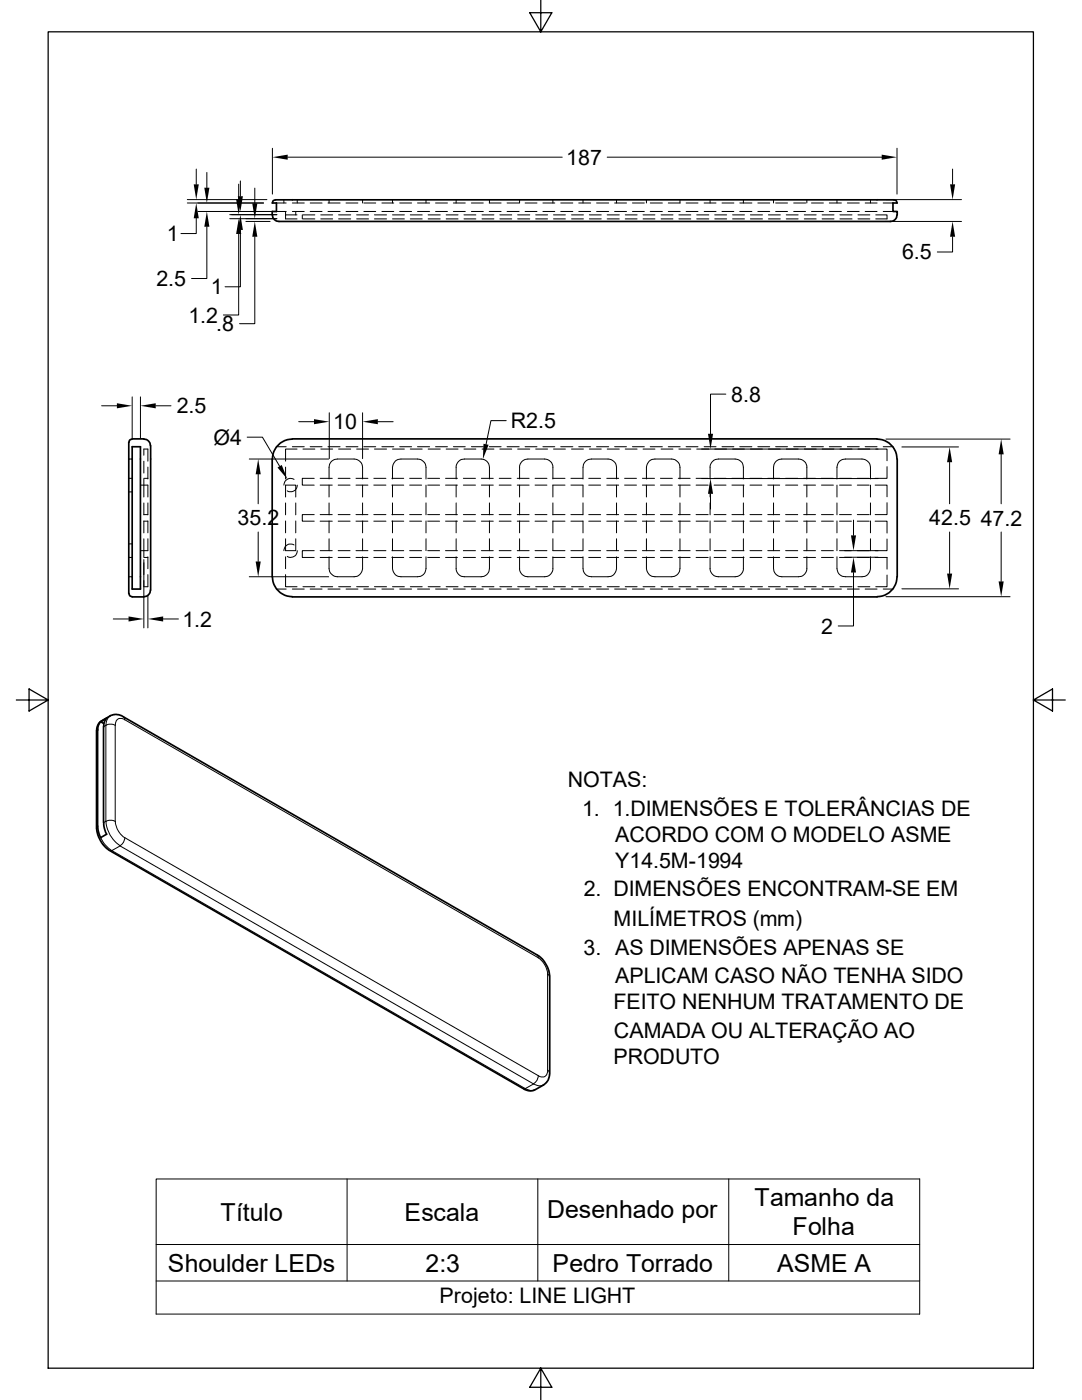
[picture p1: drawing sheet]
<svg xmlns="http://www.w3.org/2000/svg" width="216mm" height="279mm" viewBox="0 0 216 279" stroke-linecap="round" stroke-linejoin="round" font-family="sans-serif">
<g fill="none" stroke="#000" stroke-width=".2">
<path d="M37.4 39.8h15.9M39.2 33.7v3.1M41.3 34.4v3.1M47.6 36.7v3.1M48 36.1v3.1M50.8 37.5v3.1M54.4 29.6v9.1M56.6 39.9v.6M57.4 31.4h54.8M59.3 39.9v.6M65.7 39.9v.6M72.3 39.9v.6"/>
<path d="M78.3 39.9v.6M85 39.9v.6M91 39.9v.6M97.7 39.9v.6M103.7 39.9v.6M110.3 39.9v.6M116.3 39.9v.6M121.2 31.4h54.7M123 39.9v.6M129 39.9v.6M135.7 39.9v.6M141.7 39.9v.6"/>
<path d="M148.3 39.9v.6M154.3 39.9v.6M161 39.9v.6M167 39.9v.6M173.7 39.9v.6M176.8 39.8h15.1M179 29.6v9.1M190.1 33.7v3.1M37.4 40.5h15.2M39.2 43.6v3h-3.1M39.5 42.2h17.6M41.3 45.3v10.3h-3.1"/>
<path d="M45.8 42.8h9.4M45.8 43.6h9.4M47.6 46.7v16.2h-3M48 45.9v11.3h-3.1M49.1 44.2h4.8M50.8 47.2v17.4h-3M55.2 40.5h1.9M57 42.2v.7M58.3 42.2h2.4M58.3 40.5h2.4M59 42.2v.7M59.3 42.9h-2.3v.8h2.3"/>
<path d="M60.3 42.9v.8M60.5 43.7h2.3M60.5 42.9h2.3M61.9 42.2h2.4M61.9 40.5h2.4M64 43.7h2.4M64 42.9h2.4M65.4 42.2h2.5M65.4 40.5h2.5M67.6 42.9h2.4M67.6 43.7h2.4M69 42.2h2.4"/>
<path d="M69 40.5h2.4M71.2 42.9h2.3M71.2 43.7h2.3M72.6 42.2h2.4M72.6 40.5h2.4M74.7 42.9h2.4M74.7 43.7h2.4M76.2 42.2h2.4M76.2 40.5h2.4M78.3 42.9h2.4M78.3 43.7h2.4M79.8 42.2h2.3"/>
<path d="M79.8 40.5h2.3M81.9 42.9h2.3M81.9 43.7h2.3M83.3 42.2h2.4M83.3 40.5h2.4M85.4 43.7h2.4M85.4 42.9h2.4M86.9 42.2h2.4M86.9 40.5h2.4M89 43.7h2.4M89 42.9h2.4M90.5 42.2h2.3"/>
<path d="M90.5 40.5h2.3M92.6 43.7h2.4M92.6 42.9h2.4M94.1 42.2h2.3M94.1 40.5h2.3M96.2 42.9h2.4M96.2 43.7h2.4M97.6 42.2h2.4M97.6 40.5h2.4M99.7 42.9h2.4M99.7 43.7h2.4M101.2 42.2h2.4"/>
<path d="M101.2 40.5h2.4M103.3 42.9h2.4M103.3 43.7h2.4M104.8 42.2h2.3M104.8 40.5h2.3M106.9 42.9h2.4M106.9 43.7h2.4M108.3 42.2h2.4M108.3 40.5h2.4M110.4 42.9h2.4M110.4 43.7h2.4M111.9 42.2h2.4"/>
<path d="M111.9 40.5h2.4M114 42.9h2.4M114 43.7h2.4M115.5 42.2h2.4M115.5 40.5h2.4M117.6 42.9h2.4M117.6 43.7h2.4M119 42.2h2.5M119 40.5h2.5M121.2 42.9h2.4M121.2 43.7h2.4M122.6 42.2h2.4"/>
<path d="M122.6 40.5h2.4M124.8 42.9h2.3M124.8 43.7h2.3M126.2 42.2h2.4M126.2 40.5h2.4M128.3 42.9h2.4M128.3 43.7h2.4M129.8 42.2h2.4M129.8 40.5h2.4M131.9 42.9h2.4M131.9 43.7h2.4M133.3 42.2h2.4"/>
<path d="M133.4 40.5h2.3M135.5 42.9h2.3M135.5 43.7h2.3M136.9 42.2h2.4M136.9 40.5h2.4M139 43.7h2.4M139 42.9h2.4M140.5 42.2h2.4M140.5 40.5h2.4M142.6 43.7h2.4M142.6 42.9h2.4M144.1 42.2h2.3"/>
<path d="M144.1 40.5h2.3M146.2 43.7h2.3M146.2 42.9h2.3M147.6 42.2h2.4M147.6 40.5h2.4M149.7 42.9h2.4M149.7 43.7h2.4M151.2 42.2h2.4M151.2 40.5h2.4M153.3 42.9h2.4M153.3 43.7h2.4M154.8 42.2h2.3"/>
<path d="M154.8 40.5h2.3M156.9 42.9h2.4M156.9 43.7h2.4M158.4 42.2h2.3M158.4 40.5h2.3M160.5 42.9h2.4M160.5 43.7h2.4M161.9 42.2h2.4M161.9 40.5h2.4M164 42.9h2.4M164 43.7h2.4M165.5 42.2h2.4"/>
<path d="M165.5 40.5h2.4M167.6 43.7h2.4M167.6 42.9h2.4M169.1 42.2h2.3M169.1 40.5h2.4M171.2 43.7h2.4M171.2 42.9h2.4M172.6 42.2h2.4M172.6 40.5h2.4M174.8 42.9h2.2v.8h-2.2M176.2 42.2h2M176.2 40.5h2"/>
<path d="M176.8 44.2h15.1M190.1 47.2v3.1h-3.1M26.4 79.2v8.2M28 79.2v8.2M144.8 78.7h-3v7.9M20.3 81h3M25.7 95.5h.7M25.7 98.2h.7M25.7 91.6h.7M28 96.8h1.5v2.4M28.7 95.5h.8M28.7 95.6v3.6"/>
<path d="M28.7 90.8v-1.2h.8v2.4M28.7 92v2.4M29.5 93.2v2.4M31.1 81h3M49.3 87.2h3.1l3.4 5.8M49.7 91.6h15.9M51.5 94.7v5.8M55.2 89.2h1.9M57 99.2v-2.4h2v2.4M57 93.2v2.4M58.3 89.2h2.4M58.7 95.7a1.34 1.34 0 0 0-2.1 1.1"/>
<path d="M59.3 89.6h-2.3v2.4M59.3 96.8a1.31 1.31 0 0 1-2 1.2M59.6 84.2h3.1M60.5 89.6h2.3M61.9 89.2h2.4M62.7 95.5h-2.4v1.3h2.4M63.9 96.8h2.4M63.9 95.5h2.4M64 89.6h2.4M65.4 89.2h2.5M65.7 96.8v2.4M65.7 82.4v9.1"/>
<path d="M67.5 96.8h2.4M67.5 95.5h2.4M67.6 89.6h2.4M69 89.2h2.4M71 96.8h2.4M71 95.5h2.4M71.2 89.6h2.3M72.3 95.6v-2.3a1.74 1.74 0 0 0-1.6-1.7h-3.4a1.65 1.65 0 0 0-1.6 1.7v2.3M72.3 96.8v2.4M72.3 82.4v9.1M72.6 89.2h2.4M74.6 96.8h2.4"/>
<path d="M74.6 95.5h2.4M74.7 89.6h2.4M75.4 84.2h3M76.2 89.2h2.4M78.2 96.8h2.4M78.2 95.5h2.4M78.3 89.6h2.4M78.3 96.8v2.4M79.8 89.2h2.3M81.7 96.8h2.4M81.7 95.5h2.4M81.9 89.6h2.3"/>
<path d="M83.3 89.2h2.4M85 95.6v-2.3a1.74 1.74 0 0 0-1.7-1.7h-3.3a1.65 1.65 0 0 0-1.7 1.7v2.3M85 96.8v2.4M85.3 96.8h2.4M85.3 95.5h2.4M85.4 89.6h2.4M86.9 89.2h2.4M88.9 96.8h2.4M88.9 95.5h2.4M89 89.6h2.4M90.5 89.2h2.3M91 96.8v2.4"/>
<path d="M92.5 96.8h2.4M92.5 95.5h2.4M92.6 89.6h2.4M94.1 89.2h2.3M96.1 96.8h2.3M96.1 95.5h2.3M96.2 89.6h2.4M97.6 89.2h2.4M97.7 95.6v-2.3a1.66 1.66 0 0 0-1.7-1.7h-3.3a1.65 1.65 0 0 0-1.7 1.7v2.3M97.7 96.8v2.4M99.6 96.8h2.4M99.6 95.5h2.4"/>
<path d="M99.7 89.6h2.4M101 83.9h-3l-1 4.8M101.2 89.2h2.4M103.2 96.8h2.4M103.2 95.5h2.4M103.3 89.6h2.4M103.7 96.8v2.4M104.8 89.2h2.3M106.8 96.8h2.3M106.8 95.5h2.3M106.9 89.6h2.4M108.3 89.2h2.4"/>
<path d="M110.3 95.6v-2.3a1.66 1.66 0 0 0-1.6-1.7h-3.4a1.65 1.65 0 0 0-1.6 1.7v2.3M110.3 95.5h2.4M110.4 89.6h2.4M111.9 89.2h2.4M112.7 96.8h-2.4v2.4M113.9 96.8h2.4M113.9 95.5h2.4M114 89.6h2.4M115.5 89.2h2.4M116.3 96.8v2.4M117.5 96.8h2.3M117.5 95.5h2.3"/>
<path d="M117.6 89.6h2.4M119 89.2h2.5M121.1 96.8h2.3M121.1 95.5h2.3M121.2 89.6h2.4M122.6 89.2h2.4M123 95.6v-2.3a1.74 1.74 0 0 0-1.7-1.7h-3.3a1.65 1.65 0 0 0-1.7 1.7v2.3M123 96.8v2.4M124.6 96.8h2.4M124.6 95.5h2.4M124.8 89.6h2.3M126.2 89.2h2.4"/>
<path d="M128.2 96.8h2.4M128.2 95.5h2.4M128.3 89.6h2.4M129 96.8v2.4M129.8 89.2h2.4M131.8 95.5h2.4M131.8 96.8h2.4M131.9 89.6h2.4M133.3 89.2h2.4M135.3 96.8h2.4M135.3 95.5h2.4M135.5 89.6h2.3"/>
<path d="M135.7 95.6v-2.3a1.74 1.74 0 0 0-1.7-1.7h-3.3a1.65 1.65 0 0 0-1.7 1.7v2.3M135.7 96.8v2.4M136.9 89.2h2.4M138.9 96.8h2.4M138.9 95.5h2.4M140 95.5h35.2M140.5 89.2h2.4M141.7 96.8v2.4M141.8 98.6v3M142.5 96.8h2.4M142.5 95.5h2.4M144.1 89.2h2.3"/>
<path d="M146 96.8h2.5M146.1 95.5h2.4M147.6 89.2h2.4M148.3 95.6v-2.3a1.66 1.66 0 0 0-1.6-1.7h-3.4a1.65 1.65 0 0 0-1.6 1.7v2.3M148.3 96.8v2.4M149.6 96.8h2.4M149.6 95.5h2.4M151.2 89.2h2.4M153.2 96.8h2.4M153.2 95.5h2.4M154.3 96.8v2.4M154.8 89.2h2.3"/>
<path d="M156.8 96.8h2.4M156.8 95.5h2.4M158.4 89.2h2.3M160.4 96.8h2.3M160.4 95.5h2.3M161 95.6v-2.3a1.66 1.66 0 0 0-1.7-1.7h-3.3a1.65 1.65 0 0 0-1.7 1.7v2.3M161 96.8v2.4M161.9 89.2h2.4M163.9 96.8h2.4M163.9 95.5h2.4M165.5 89.2h2.4M167 96.8v2.4"/>
<path d="M167.5 96.8h2.4M167.5 95.5h2.4M169.1 89.2h2.3M171.1 96.8h2.3M171.1 95.5h2.3M172.6 89.2h2.4M173.7 95.6v-2.3a1.74 1.74 0 0 0-1.7-1.7h-3.3a1.65 1.65 0 0 0-1.7 1.7v2.3M173.7 96.8v2.4M174.6 96.8h2.4v2.3M174.8 89.6h2.2v2.3M175.2 89.6h-36.2M176.2 89.2h2"/>
<path d="M176.8 87.6h24.7M177 93.1v2.4h-2.4M180 89.2h11.3M189.5 92.2v8.3M199.8 90.7v9.8M25.7 111.3h.7M25.7 108.5h.7M25.7 115.1h.7M28.7 102.7h.8M28.7 104h.8M28.7 111.3h.8M28.7 111.7v13.6"/>
<path d="M28.7 107.5v3.6M28.7 100.4v2.3M28.7 104v2.3M29.5 114.7v2.4h-.8M29.5 107.5v2.4h-1.5M29.5 100.4v2.3M29.5 104v2.3M29.5 111.1v2.4M29.5 118.9v6.4M49.7 115.1h15.9M51.5 106.2v5.9M55.2 117.6h1.9"/>
<path d="M57 114.7v2.4h2.3M57 100.4v2.3M57 104v2.3M57 111.1v2.4M58.3 117.6h2.4M58.7 108.8a1.34 1.34 0 0 0-2.1 1.1M59 107.5v2.4h-2v-2.4M59 100.4v2.3M59 104v2.3M59.3 109.9a1.31 1.31 0 0 1-2 1.1M60.5 117.1h2.3M61.9 117.6h2.4"/>
<path d="M62.7 102.7h-2.4v1.3h2.4M62.7 109.9h-2.4v1.4h2.4M63.9 104h2.4M63.9 111.3h2.4M63.9 102.7h2.4M63.9 109.9h2.4M64 117.1h2.4M65.4 117.6h2.5M65.7 111.1v2.4a1.74 1.74 0 0 0 1.6 1.6h3.4a1.71 1.71 0 0 0 1.6-1.6v-2.4M65.7 100.4v2.3M65.7 104v2.3M65.7 107.5v2.4"/>
<path d="M67.5 104h2.4M67.5 111.3h2.4M67.5 102.7h2.4M67.5 109.9h2.4M67.6 117.1h2.4M69 117.6h2.4M71 104h2.4M71 111.3h2.4M71 102.7h2.4M71 109.9h2.4M71.2 117.1h2.3M72.3 100.4v2.3"/>
<path d="M72.3 104v2.3M72.3 107.5v2.4M72.6 117.6h2.4M74.6 104h2.4M74.6 111.3h2.4M74.6 102.7h2.4M74.6 109.9h2.4M74.7 117.1h2.4M76.2 117.6h2.4M78.2 104h2.4M78.2 111.3h2.4M78.2 102.7h2.4"/>
<path d="M78.2 109.9h2.4M78.3 111.1v2.4a1.73 1.73 0 0 0 1.7 1.6h3.3a1.65 1.65 0 0 0 1.7-1.6v-2.4M78.3 100.4v2.3M78.3 104v2.3M78.3 107.5v2.4M78.3 117.1h2.4M79.8 117.6h2.3M81.7 104h2.4M81.7 111.3h2.4M81.7 102.7h2.4M81.7 109.9h2.4M81.9 117.1h2.3"/>
<path d="M83.3 117.6h2.4M85 100.4v2.3M85 104v2.3M85 107.5v2.4M85.3 104h2.4M85.3 111.3h2.4M85.3 102.7h2.4M85.3 109.9h2.4M85.4 117.1h2.4M86.9 117.6h2.4M88.9 104h2.4M88.9 111.3h2.4"/>
<path d="M88.9 102.7h2.4M88.9 109.9h2.4M89 117.1h2.4M90.5 117.6h2.3M91 111.1v2.4a1.65 1.65 0 0 0 1.7 1.6h3.3a1.65 1.65 0 0 0 1.7-1.6v-2.4M91 100.4v2.3M91 104v2.3M91 107.5v2.4M92.5 104h2.4M92.5 111.3h2.4M92.5 102.7h2.4M92.5 109.9h2.4"/>
<path d="M92.6 117.1h2.4M94.1 117.6h2.3M96.1 104h2.3M96.1 111.3h2.3M96.1 102.7h2.3M96.1 109.9h2.3M96.2 117.1h2.4M97.6 117.6h2.4M97.7 100.4v2.3M97.7 104v2.3M97.7 107.5v2.4M99.6 104h2.4"/>
<path d="M99.6 111.3h2.4M99.6 102.7h2.4M99.6 109.9h2.4M99.7 117.1h2.4M101.2 117.6h2.4M103.2 104h2.4M103.2 111.3h2.4M103.2 102.7h2.4M103.2 109.9h2.4M103.3 117.1h2.4M103.7 111.1v2.4a1.65 1.65 0 0 0 1.6 1.6h3.4a1.65 1.65 0 0 0 1.6-1.6v-2.4M103.7 100.4v2.3"/>
<path d="M103.7 104v2.3M103.7 107.5v2.4M104.8 117.6h2.3M106.8 104h2.3M106.8 111.3h2.3M106.8 102.7h2.3M106.8 109.9h2.3M106.9 117.1h2.4M108.3 117.6h2.4M110.3 107.5v2.4h2.4M110.3 100.4v2.3M110.3 104v2.3"/>
<path d="M110.3 104h2.4M110.3 111.3h2.4M110.3 102.7h2.4M110.4 117.1h2.4M111.9 117.6h2.4M113.9 104h2.4M113.9 111.3h2.4M113.9 102.7h2.4M113.9 109.9h2.4M114 117.1h2.4M115.5 117.6h2.4M116.3 111.1v2.4a1.65 1.65 0 0 0 1.7 1.6h3.3a1.65 1.65 0 0 0 1.7-1.6v-2.4"/>
<path d="M116.3 100.4v2.3M116.3 104v2.3M116.3 107.5v2.4M117.5 104h2.3M117.5 111.3h2.3M117.5 102.7h2.3M117.5 109.9h2.3M117.6 117.1h2.4M119 117.6h2.5M121.1 104h2.3M121.1 111.3h2.3M121.1 102.7h2.3"/>
<path d="M121.1 109.9h2.3M121.2 117.1h2.4M122.6 117.6h2.4M123 100.4v2.3M123 104v2.3M123 107.5v2.4M124.6 104h2.4M124.6 111.3h2.4M124.6 102.7h2.4M124.6 109.9h2.4M124.8 117.1h2.3M126.2 117.6h2.4"/>
<path d="M128.2 104h2.4M128.2 111.3h2.4M128.2 102.7h2.4M128.2 109.9h2.4M128.3 117.1h2.4M129 111.1v2.4a1.73 1.73 0 0 0 1.7 1.6h3.3a1.65 1.65 0 0 0 1.7-1.6v-2.4M129 100.4v2.3M129 104v2.3M129 107.5v2.4M129.8 117.6h2.4M131.8 102.7h2.4M131.8 104h2.4"/>
<path d="M131.8 109.9h2.4M131.8 111.3h2.4M131.9 117.1h2.4M133.4 117.6h2.3M135.3 104h2.4M135.3 111.3h2.4M135.3 102.7h2.4M135.3 109.9h2.4M135.5 117.1h2.3M135.7 100.4v2.3M135.7 104v2.3M135.7 107.5v2.4"/>
<path d="M136.9 117.6h2.4M138.9 104h2.4M138.9 111.3h2.4M138.9 102.7h2.4M138.9 109.9h2.4M139 117.1h2.4M140.5 117.6h2.4M141.7 111.1v2.4a1.65 1.65 0 0 0 1.6 1.6h3.4a1.65 1.65 0 0 0 1.6-1.6v-2.4M141.7 100.4v2.3M141.7 104v2.3M141.7 107.5v2.4M142.5 104h2.4"/>
<path d="M142.5 111.3h2.4M142.5 102.7h2.4M142.5 109.9h2.4M142.6 117.1h2.4M144.1 117.6h2.3M146 104h2.5M146 111.3h2.5M146.1 102.7h2.4M146.1 109.9h2.4M146.2 117.1h2.3M147.6 117.6h2.4M148.3 100.4v2.3"/>
<path d="M148.3 104v2.3M148.3 107.5v2.4M149.6 104h2.4M149.6 111.3h2.4M149.6 102.7h2.4M149.6 109.9h2.4M149.7 117.1h2.4M151.2 117.6h2.4M153.2 104h2.4M153.2 111.3h2.4M153.2 102.7h2.4M153.2 109.9h2.4"/>
<path d="M153.3 117.1h2.4M154.3 111.1v2.4a1.65 1.65 0 0 0 1.7 1.6h3.3a1.65 1.65 0 0 0 1.7-1.6v-2.4M154.3 100.4v2.3M154.3 104v2.3M154.3 107.5v2.4M154.8 117.6h2.3M156.8 104h2.4M156.8 111.3h2.4M156.8 102.7h2.4M156.8 109.9h2.4M156.9 117.1h2.4M158.4 117.6h2.3"/>
<path d="M160.4 104h2.3M160.4 111.3h2.3M160.4 102.7h2.3M160.4 109.9h2.3M160.5 117.1h2.4M161 100.4v2.3M161 104v2.3M161 107.5v2.4M161.9 117.6h2.4M163.9 104h2.4M163.9 111.3h2.4M163.9 102.7h2.4"/>
<path d="M163.9 109.9h2.4M164 117.1h2.4M165.5 117.6h2.4M167 111.1v2.4a1.65 1.65 0 0 0 1.7 1.6h3.3a1.65 1.65 0 0 0 1.7-1.6v-2.4M167 100.4v2.3M167 104v2.3M167 107.5v2.4M167.5 104h2.4M167.5 111.3h2.4M167.5 102.7h2.4M167.6 117.1h2.4M168.5 111.2h6.7"/>
<path d="M169.1 117.6h2.4M170.3 114.3v10.6h-3M170.3 103.8v3M171.1 104h2.3M171.1 111.3h2.3M171.1 102.7h2.3M171.2 117.1h2.4M172.6 117.6h2.4M173.7 100.4v2.3M173.7 104v2.3M173.7 107.5v2.4M174.6 104h2.4v2.4"/>
<path d="M174.6 111.3h2.4v2.3M175.2 109.9h-7.7M176.2 117.6h2M176.8 119.1h24.7M177 114.8v2.3h-2.2M177 100.3v2.4h-2.4M177 107.6v2.3h-2.4M180 117.5h11.3M189.5 106.2v8.3M199.8 106.2v9.8M22.6 123.5h3.1M32.6 123.5h3"/>
<path d="M19.5 145.7l-.2 .3M20.3 143.9l-.2 .2M21.1 144.7a2.15 2.15 0 0 1 1.9 0v19.2a2.15 2.15 0 0 0-1.9 0M21.1 144.7v19.2M21.1 144.7l-.4 .3M22 142.9l-.6 .7-.2 1.1M24.6 143l.3 .6M24.9 143.6a1.12 1.12 0 0 0-1.3-.1 1.12 1.12 0 0 0-.6 1.2M24.9 143.6l82.5 47.5M19.5 164.9l-.2 .2M20.1 167.2a5.9 5.9 0 0 0 2.2 2.6M21.1 163.9l-.4 .3"/>
<path d="M21.2 163.9a6.2 6.2 0 0 0 2.8 4.9 1.87 1.87 0 0 0 .9-1.6M22.3 169.7l-.3 .1M22.3 169.8l1.7-1 82.5 47.5M22.3 169.8l82.5 47.5M23 163.9a4.2 4.2 0 0 0 1.9 3.3M24.9 167.2l82.5 47.5M107.1 190.5l.3 .6M107.4 191.2a4.2 4.2 0 0 1 1.9 3.2M109.6 194.9l-.3-.5v19.2l.3 .5M104.8 217.2l-.3 .1M104.8 217.3l.7 .3a1.42 1.42 0 0 0 1.3-.2M106.5 216.3l.7 .3a1.42 1.42 0 0 0 1.3-.1"/>
<path d="M106.5 216.3l-1.7 1M107.4 214.7a1.87 1.87 0 0 1-.9 1.6M109.3 213.6a1.12 1.12 0 0 1-.6 1.2 1.12 1.12 0 0 1-1.3-.1M31.2 235.3h152.3v27h-152.3zM69.3 235.3v20.4M107.3 235.3v20.4M145.4 235.3v20.4M31.2 255.7h152.3M31.2 248.4h152.3"/>
</g>
<g fill="none" stroke="#000" stroke-width=".34">
<path d="M54.3 40.5h.9v1.7h-.9v.7M54.4 40.5a.75 .75 0 0 1 .9-.6h121.1a4 4 0 0 1 2.4 .1l.2 .5M54.4 42.9a1.53 1.53 0 0 0 2 1.3h119.3a4.1 4.1 0 0 0 2.9-.4l.3-.4 .1-.5M179 40.5h-.8v1.7h.8v.7M25.7 88.3v30.1M26.4 87.6l-.5 .2-.2 .5M26.4 89.2h1.6v28.4h-1.6zM26.4 87.6h2.3M28.7 87.6a1.3 1.3 0 0 1 1.3 1.3M30.1 88.9v28.9M54.3 91.6v23.5M58.3 87.6h116.7"/>
<path d="M58.3 87.6a4 4 0 0 0-3.9 4M175 87.6a4 4 0 0 1 4 4M179 91.6v23.5M25.7 118.4l.2 .5 .5 .2M26.4 119.1h2.3M30 117.8a1.3 1.3 0 0 1-1.3 1.3M54.4 115.1a4 4 0 0 0 3.9 4M58.3 119.1h116.7M179 115.1a4 4 0 0 1-4 4M19.5 145.7v19.1M19.9 144.1l2.6-1.4 .8-.1 1 .3 83.3 47.9 .7 .7 .8 1.2 .4 1 .2 1v19.7l-.3 1-.3 .6-.6 .5-2 1.1-1.1 .1-.9-.4-83.2-47.9-1.2-1.6-.6-1.2-.2-1.2v-19.7l.2-.9zM20.1 144.1l-.5 .6-.1 1"/>
<path d="M20.7 145v19.2M21.3 143.4l-.5 .7-.1 .9M21.3 143.3l-1.2 .7 .6 .4M19.5 164.9l.1 1.1 .5 1.2M20.7 164.2l.1 1.1 .5 1.2M21.3 166.5l-1.2 .7"/>
</g>
<path d="M9.6 6.4h196.6v266.6h-196.6zM107.9 0v6.4l-2.2-3.9h4.4l-2.2 3.9M3.3 139.7h6.3l-3.8-2.2v4.4l3.8-2.2M206.2 139.7l3.8 2.2v-4.4l-3.8 2.2h6.4M107.9 273l2.2 3.9h-4.4l2.2-3.9v6.4" fill="none" stroke="#000" stroke-width=".25"/>
<g fill="#000">
<path d="M38.7 36.8h1l-.5 3zM40.8 37.5h1l-.5 3zM47.1 39.8h1l-.5 3zM47.5 39.2h1l-.5 3zM54.4 31.4l3-.5v1zM175.9 30.9l3.1 .5-3.1 .5zM189.6 36.8h1l-.5 3zM39.2 40.5l.5 3.1h-1zM41.3 42.2l.5 3.1h-1zM47.6 43.6l.5 3.1h-1zM48 42.8l.5 3.1h-1zM50.3 40.6h1.1l-.6 3z"/>
<path d="M50.8 44.2l.6 3h-1.1zM190.1 44.2l.5 3h-1zM23.3 80.5l3.1 .5-3.1 .5zM28 81l3.1-.5v1zM51.5 91.6l.5 3.1h-1zM55.4 93.3l.8-.5 1.2 2.9zM62.7 83.7l3 .5-3 .5zM72.3 84.2l3.1-.5v1zM96.5 88.6l1 .2-1.1 2.9zM141.8 95.5l.5 3.1h-1zM141.3 86.6h1l-.5 3zM189.5 89.2l.5 3h-1z"/>
<path d="M199.8 87.6l.5 3.1h-1zM51 112.1h1l-.5 3zM169.8 106.8h1l-.5 3.1zM170.3 111.2l.5 3.1h-1zM189 114.5h1l-.5 3zM199.3 116h1l-.5 3.1zM25.7 123l3 .5-3 .5zM29.5 123.5l3.1-.5v1z"/>
</g>
<g font-size="5">
<text x="44" y="243.6">Título</text>
<text x="80.7" y="243.6">Escala</text>
<text x="109.2" y="243.1">Desenhado por</text>
<text x="150.6" y="240.6">Tamanho da</text>
<text x="158.2" y="246.6">Folha</text>
<text x="33.5" y="253.8">Shoulder LEDs</text>
<text x="84.9" y="253.8">2:3</text>
<text x="110.3" y="253.8">Pedro Torrado</text>
<text x="155.1" y="253.8">ASME A</text>
</g>
<g font-size="4.3">
<text x="113" y="32.9">187</text>
<text x="33.3" y="48.1">1</text>
<text x="180" y="51.8">6.5</text>
<text x="31.2" y="57.1">2.5</text>
<text x="42" y="58.8">1</text>
<text x="37.6" y="64.4">1.2</text>
<text x="43.1" y="66.1">.8</text>
<text x="35.3" y="82.5">2.5</text>
<text x="145.9" y="80.1">8.8</text>
<text x="42.6" y="88.7">Ø4</text>
<text x="66.5" y="85.6">10</text>
<text x="101.9" y="85.4">R2.5</text>
<text x="47.4" y="104.9">35.2</text>
<text x="185.4" y="104.9">42.5</text>
<text x="195.7" y="104.9">47.2</text>
<text x="36.4" y="125.1">1.2</text>
<text x="163.8" y="126.4">2</text>
<text x="113.3" y="157.1">NOTAS:</text>
<text x="116.2" y="162.9">1. 1.DIMENSÕES E TOLERÂNCIAS DE</text>
<text x="122.7" y="168.1">ACORDO COM O MODELO ASME</text>
<text x="122.7" y="173.1">Y14.5M-1994</text>
<text x="116.5" y="178.9">2. DIMENSÕES ENCONTRAM-SE EM</text>
<text x="122.4" y="184.7">MILÍMETROS (mm)</text>
<text x="116.5" y="190.5">3. AS DIMENSÕES APENAS SE</text>
<text x="122.7" y="196.3">APLICAM CASO NÃO TENHA SIDO</text>
<text x="122.4" y="201.4">FEITO NENHUM TRATAMENTO DE</text>
<text x="122.5" y="207.1">CAMADA OU ALTERAÇÃO AO</text>
<text x="122.4" y="212.3">PRODUTO</text>
<text x="87.7" y="260.1">Projeto: LINE LIGHT</text>
</g>
</svg>
